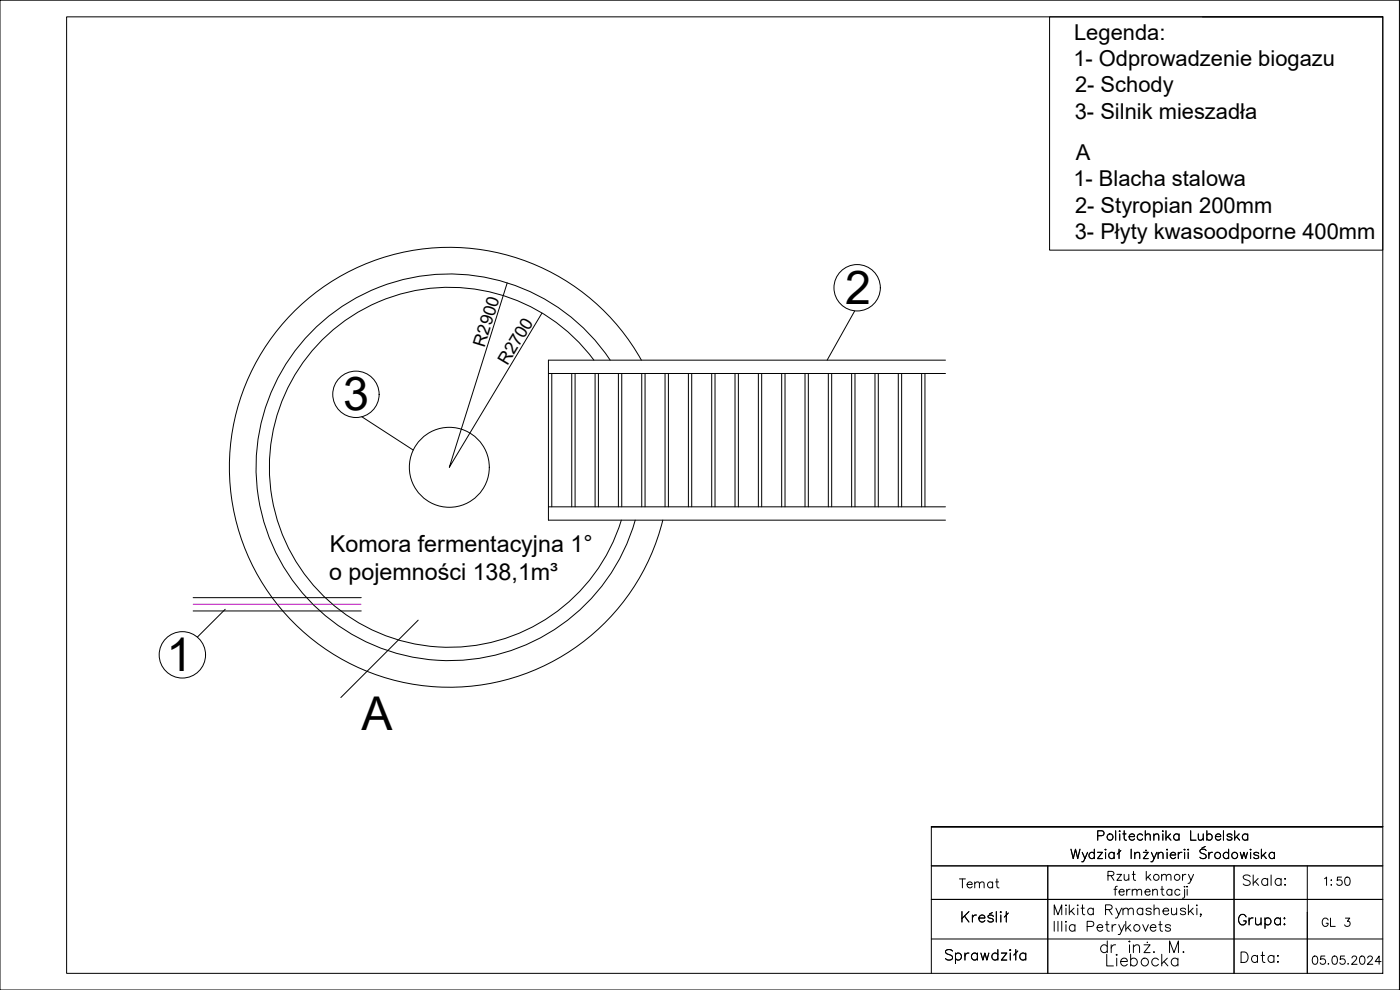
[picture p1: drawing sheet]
<svg xmlns="http://www.w3.org/2000/svg" width="420mm" height="297mm" viewBox="0 0 420 297" stroke-linecap="round" stroke-linejoin="round" font-family="sans-serif">
<!-- layer: 0 -->
<g fill="none" stroke="#000" stroke-width=".3">
<path d="M0 .1h420v296.9h-420zM20 5.1h395v286.9h-395zM315 5.1h100v70h-100zM360.9 5.1h54.1M152.2 84.9l-17.4 55.3 27.9-46.3M256.5 93.3l-8.3 14.8M164.6 112.1h119.1M165.6 112.1v40M171.6 112.1v40M172.6 112.1v40M178.2 108.1a54 54 0 0 0-83.9-3.6 54 54 0 0 0 14.2 82.8 54 54 0 0 0 78-31.2M178.6 112.1v40"/>
<path d="M179.6 112.1v40M183.1 108.1a58 58 0 0 0-90.8-7.3 58 58 0 0 0 14.1 90 58 58 0 0 0 84.2-34.7M185.6 112.1v40M186.6 112.1v40M192.5 108.1a66 66 0 0 0-104.2-14.7 66 66 0 0 0 14 104.2 66 66 0 0 0 96.6-41.5M192.6 112.1v40M193.6 112.1v40M199.6 112.1v40M200.6 112.1v40M206.6 112.1v40M207.6 112.1v40M213.6 112.1v40"/>
<path d="M214.6 112.1v40M220.6 112.1v40M221.6 112.1v40M227.6 112.1v40M228.6 112.1v40M234.6 112.1v40M235.6 112.1v40M241.6 112.1v40M242.6 112.1v40M248.6 112.1v40M249.6 112.1v40M255.6 112.1v40"/>
<path d="M256.6 112.1v40M262.6 112.1v40M263.6 112.1v40M269.6 112.1v40M270.6 112.1v40M276.6 112.1v40M277.6 112.1v40M283.7 108.1h-119.1v48h119.1M108.6 125l15.4 10M164.6 152.1h119.1M58 179.3h50.4M58 183.3h50.4"/>
<path d="M67.6 182.8l-8.4 8.4M125.5 186.1l-23.2 23.2M279.5 248.1h135.5M279.5 259.8h135.5M314.5 259.8v32.2M321.4 254.8l.7 2.8 .7-2.8 .6 2.8 .7-2.8M324.8 255.7l.8 1.9 .8-1.9M325.6 257.6l-.4 .8-.5 .2M328.4 256.1a.9 .9 0 0 0-1.3-.1 .9 .9 0 0 0 0 1.3 .9 .9 0 0 0 1.3-.1M328.4 254.8v2.8M329.4 255.7h1.5l-1.5 1.9h1.5M329.4 250.7h1.3a.74 .74 0 0 0 .6-.7 .74 .74 0 0 0-.6-.7h-1.3v2.8"/>
<path d="M331.7 254.9h.2zM331.8 255.7v1.9M334.4 256.1a.9 .9 0 0 0-1.4-.1 .9 .9 0 0 0 0 1.3 .9 .9 0 0 0 1.4-.1M334.4 255.7v1.9M334.8 249.3v2.8M335.8 254.8v2.8M335.9 249.4h.3zM336 250.2v1.9M336.4 255.2l-1.1 1.1M337 250.2h.9M337.4 249.3v2.3l.1 .4 .6 .1M338.9 251h1.6a.87 .87 0 0 0-1.2-.7 .87 .87 0 0 0-.3 1.4 .86 .86 0 0 0 1.5 0"/>
<path d="M339.5 254.8v2.8M340.6 256.3l.6-.6 .7 .2 .1 1.7M340.6 255.7v1.9M342.9 250.6a.9 .9 0 0 0-1.3-.1 .9 .9 0 0 0 0 1.3 .9 .9 0 0 0 1.3-.1M343.1 255.7h1.5l-1.5 1.9h1.5M343.7 250.7l.7-.5 .7 .1 .1 1.8M343.7 249.3v2.8M343.9 255.2h.1M345.5 255.7l.9 1.9 .8-1.9M346.3 250.7l.7-.5 .6 .1 .2 1.8M346.3 250.2v1.9M346.4 257.6l-.5 .8-.5 .2"/>
<path d="M347.6 256.3l.6-.6 .7 .2 .1 1.7M347.6 255.7v1.9M348.8 249.4h.3zM349 250.2v1.9M349.9 249.3v2.8M350.1 254.9h.3zM350.3 255.7v1.9M350.5 251l.9 1.1M351.2 256.5h1.6a.87 .87 0 0 0-1.2-.7 .87 .87 0 0 0-.3 1.4 .86 .86 0 0 0 1.5 0M351.3 250.2l-1.4 1.4M353.6 255.7v1.9M353.8 250.6a.9 .9 0 0 0-1.3-.1 .9 .9 0 0 0 0 1.3 .9 .9 0 0 0 1.3-.1"/>
<path d="M353.8 250.2v1.9M354.7 255.7a.91 .91 0 0 0-1.1 .8M355.4 254.9h.3zM355.5 255.7v1.9M356.5 254.9h.2zM356.6 255.7v1.9M357.3 249.3v2.8h1.7M359.6 250.2l.2 1.8 .6 .1 .7-.5M361.1 250.2v1.9M361.7 254l-1.1 .5M362 255.2a1.07 1.07 0 0 0-1.9 .3l.3 .4 1.1 .4a.68 .68 0 0 1 .5 .5 .68 .68 0 0 1-.3 .7 1.3 1.3 0 0 1-1.6-.3M362.2 250.6a.9 .9 0 0 1 1.3-.1 .9 .9 0 0 1 0 1.3 .9 .9 0 0 1-1.3-.1"/>
<path d="M362.2 249.3v2.8M362.8 255.7v1.9M363.9 255.7a.91 .91 0 0 0-1.1 .8M364.8 251h1.6a.87 .87 0 0 0-1.3-.7 .87 .87 0 0 0-.2 1.4 .86 .86 0 0 0 1.5 0M367.2 249.3v2.8M368.7 256.1a.9 .9 0 0 0-1.3-.1 .9 .9 0 0 0 0 1.3 .9 .9 0 0 0 1.3-.1M368.7 254.8v2.8M369.7 250.6a.86 .86 0 0 0-1.4 0l.1 .3 1.2 .4 .1 .4a.86 .86 0 0 1-1.4 0M370.4 259.8v32.2M370.5 249.3v2.8M371.1 251l.9 1.1M371.9 250.2l-1.4 1.4"/>
<path d="M372.2 255.7l.6 1.9 .5-1.9 .5 1.9 .6-1.9M374.4 250.6a.9 .9 0 0 0-1.3-.1 .9 .9 0 0 0 0 1.3 .9 .9 0 0 0 1.3-.1M374.4 250.2v1.9M375.3 254.8v.3zM375.3 255.7v1.9M377.8 256.1a.85 .85 0 0 0-1.5 0l.1 .3 1.2 .4 .2 .4a.85 .85 0 0 1-1.5 0M378.6 254.8v2.8M379.1 256.5l.9 1.1M379.9 255.7l-1.3 1.4M382.5 256.1a.9 .9 0 0 0-1.4-.1 .9 .9 0 0 0 0 1.3 .9 .9 0 0 0 1.4-.1M382.5 255.7v1.9M392.3 259.8v32.2"/>
<path d="M415 248.1h-135.5v43.9M415 248.1h-135.5h135.5M279.5 269.9h135.5M288.7 273.5v3.1M289.4 274.9l1.4 1.7M290.8 273.5l-2.1 2.1M291.8 274.5v2.1M293 274.5a1.02 1.02 0 0 0-1.2 .9M293.8 275.4h1.8a.97 .97 0 0 0-1.4-.8 .97 .97 0 0 0-.3 1.6 .95 .95 0 0 0 1.7 0M297.8 273.8l-.9 .5M298.1 275a.94 .94 0 0 0-1.6 0l.1 .3 1.4 .5 .1 .4a.95 .95 0 0 1-1.6 0M299 273.5v3.1"/>
<path d="M300.4 273.5v.3zM300.4 274.5v2.1M302 273.5v3.1M302.6 274l-1.2 1.2M316.4 274.5v-3l1.1 3 1.1-3v3M316.4 276.4v3M317.5 276.4v3M318.6 276.4v3M319.8 271.6h.3zM319.9 276.4v.3zM319.9 272.5v2M319.9 277.4v2"/>
<path d="M320.9 271.5v3M321.5 273.3l1 1.2M322.3 272.5l-1.4 1.4M322.6 277.9a.95 .95 0 0 0-1.4-.2 .95 .95 0 0 0 0 1.4 .95 .95 0 0 0 1.4-.1M322.6 277.4v2M323.4 271.5v.3zM323.4 272.5v2M324.4 272.5h1M324.9 271.5v2.4l.1 .4 .6 .2M326.3 278h1.2a.78 .78 0 0 0 .8-.8 .78 .78 0 0 0-.8-.8h-1.2v3M328.1 272.9a.94 .94 0 0 0-1.4-.1 .94 .94 0 0 0 0 1.4 .94 .94 0 0 0 1.4-.2M328.1 272.5v2"/>
<path d="M329.2 278.3h1.7a.91 .91 0 0 0-1.2-.8 .91 .91 0 0 0-.3 1.5 .9 .9 0 0 0 1.5 0M331.8 272.9l1.7-.1 .3-.5-.2-.5-.5-.3h-1.3v3M331.8 277.4h1M332.2 276.4v2.4l.1 .5 .6 .1M332.5 262.7l1.6-.1 .2-.4-.1-.5-.5-.3h-1.2v2.7M332.8 272.9l1 1.6M333.4 262.7l.9 1.4M333.8 277.4v2M334.3 266.8h.9M334.9 272.5l.8 2 .9-2M334.9 277.4a.95 .95 0 0 0-1.1 .9M335.2 262.3h1.4l-1.4 1.8h1.4"/>
<path d="M335.3 265.9l-.5 .2-.1 .3v2.2M335.7 274.5l-.4 .8-.5 .1M335.7 277.4l.9 2 .8-2M335.8 267.6h1.6a.82 .82 0 0 0-1.2-.7 .82 .82 0 0 0-.2 1.3 .8 .8 0 0 0 1.4 0M336.6 279.4l-.4 .9-.6 .1M337 273l.7-.5 .7 .1 .2 1.9M337 272.5v2M337.4 262.3l.1 1.7 .6 .1 .7-.5M337.9 276.4v3M338.1 266.8v1.8M338.4 278.3l1 1.1M338.6 273l.7-.5 .7 .1 .1 1.9"/>
<path d="M338.8 262.3v1.8M339.2 266.8a.86 .86 0 0 0-1.1 .8M339.3 277.4l-1.4 1.4M339.8 267.3l.6-.5 .7 .2 .1 1.6M339.8 262.3h.9M339.8 266.8v1.8M340.2 261.4v2.2l.1 .4 .5 .1M341.2 267.3l.6-.5 .7 .2 .1 1.6M343 272.9a.95 .95 0 0 0-1.4-.1 .95 .95 0 0 0 0 1.4 .95 .95 0 0 0 1.4-.2M343 277.4l.8 2 .8-2M343 272.5v2M343.6 267.6h1.6a.82 .82 0 0 0-1.2-.7 .82 .82 0 0 0-.2 1.3 .81 .81 0 0 0 1.4 0"/>
<path d="M344 261.4v2.7M344.5 263.1l.9 1M345.2 278.3h1.7a.91 .91 0 0 0-1.3-.8 .91 .91 0 0 0-.2 1.5 .9 .9 0 0 0 1.5 0M345.3 262.3l-1.3 1.3M345.5 272.9a.9 .9 0 0 0-1.6 0l.5 .4 1 .3 .1 .4a.9 .9 0 0 1-1.6 0M345.9 267.3l.7-.5 .6 .2 .1 1.6M345.9 266.8v1.8M346.3 273l.7-.5 .8 .1 .1 1.9M346.3 271.5v3M347.8 277.4h.9M348.2 276.4v2.4l.1 .5 .6 .1M348.4 266.8h.8"/>
<path d="M348.6 262.9l.6-.6 .7 .2 .1 1.6M348.6 262.3v1.8M348.7 265.9v2.2l.2 .4 .5 .1M349 273.3h1.7a.91 .91 0 0 0-1.3-.7 .91 .91 0 0 0-.2 1.4 .9 .9 0 0 0 1.5 0M350 262.9l.7-.6 .6 .2 .1 1.6M351.3 277.9a.89 .89 0 0 0-1.6 0l.2 .2 1.2 .5 .2 .4a.89 .89 0 0 1-1.6 0M351.6 272.5l.1 1.8 .7 .2 .7-.6M351.7 267.2a.86 .86 0 0 0-1.3-.1 .86 .86 0 0 0 0 1.2 .86 .86 0 0 0 1.3-.1M351.7 266.8v1.8M353.1 272.5v2M354.1 267.2a.86 .86 0 0 0-1.3-.1 .86 .86 0 0 0 0 1.2 .86 .86 0 0 0 1.3-.1M354.9 262.3v1.8"/>
<path d="M355.5 265.9v.3zM355.5 266.8v2.2l-.1 .4-.5 .1M355.8 272.9a.9 .9 0 0 0-1.5 0l.4 .4 1 .3 .1 .4a.9 .9 0 0 1-1.5 0M355.9 262.3a.86 .86 0 0 0-1 .8M356.2 266.1h.2zM356.3 266.8v1.8M356.7 271.5v3M356.7 262.3l.7 1.8 .8-1.8M357.2 273.3l1 1.2M357.4 264.1l-.5 .9h-.4M358.1 272.5l-1.4 1.4M359.1 271.6h.2z"/>
<path d="M359.2 272.5v2M360.5 274.3h-.3h.3l-.3 .7M374 275.1a1.15 1.15 0 0 0-1.4-.7 1.15 1.15 0 0 0-.9 1.2 1.38 1.38 0 0 0 .3 1.5 1.38 1.38 0 0 0 1.5 .3l.5-.6v-.5h-.8M374.9 275.4v2.1M376.1 275.4a1.02 1.02 0 0 0-1.2 .9M376.8 275.4l.2 2 .7 .1 .7-.6M378.4 275.4v2.1M379.6 275.9a1 1 0 0 1 1.5-.2 1 1 0 0 1 0 1.5 1 1 0 0 1-1.5-.1M379.6 275.4v3.1M384.3 275.9a1 1 0 0 0-1.5-.2 1 1 0 0 0 0 1.5 1 1 0 0 0 1.5-.1M384.3 275.4v2.1M385.3 275.6h.3l-.1 .1z"/>
<path d="M385.3 277.4h.3zM279.5 281.7h135.5M285.9 285.4a1.19 1.19 0 0 0-1.2-.5 1.19 1.19 0 0 0-.9 .8l.3 .4 1.2 .5a.76 .76 0 0 1 .5 .5 .76 .76 0 0 1-.2 .8 1.44 1.44 0 0 1-1.8-.3M286.8 286.4a1 1 0 0 1 1.4-.1 1 1 0 0 1 0 1.4 1 1 0 0 1-1.4-.1M286.8 286v3.1M289.6 286v2.1M290.8 286a1 1 0 0 0-1.2 .9M293.3 286.4a1 1 0 0 0-1.4-.1 1 1 0 0 0 0 1.4 1 1 0 0 0 1.4-.1M293.3 286v2.1M294.4 286l.6 2.1 .6-2.1 .6 2.1 .6-2.1M299.5 286.4a1 1 0 0 0-1.5-.1 1 1 0 0 0 0 1.4 1 1 0 0 0 1.5-.1M299.5 284.9v3.2"/>
<path d="M300.5 286h1.7l-1.7 2.1h1.7M303.2 284.9v.3zM303.2 286v2.1M304.8 284.9v3.2M305.4 285.4l-1.2 1.2M307.8 286.4a1 1 0 0 0-1.4-.1 1 1 0 0 0 0 1.4 1 1 0 0 0 1.4-.1M307.8 286v2.1M332.1 286.3v3.5h2M332.3 284a1.12 1.12 0 0 0-1.6-.2 1.12 1.12 0 0 0 0 1.7 1.12 1.12 0 0 0 1.6-.2M332.3 282.3v3.5M333.5 283.5v2.3M334.8 283.5a1.13 1.13 0 0 0-1.3 1"/>
<path d="M335.1 286.3l.2 .2-.2 .1-.1-.1zM335.1 287.5v2.3M336.3 288.5h2a1.08 1.08 0 0 0-1.5-.9 1.08 1.08 0 0 0-.3 1.7 1.06 1.06 0 0 0 1.8 0M339 282.3l.2 .2-.2 .1-.2-.1zM339 283.5v2.3M339.3 288a1.12 1.12 0 0 1 1.7-.2 1.12 1.12 0 0 1 0 1.7 1.12 1.12 0 0 1-1.7-.2M339.3 286.3v3.5M340.1 284.1l.9-.6 .8 .2 .2 2.1M340.1 283.5v2.3M343.3 283.5h1.9l-1.9 2.3h1.9M344.2 282.7h.2zM346.3 285.5l-.1 .2 .1 .1 .2-.1"/>
<path d="M347.7 288a1.12 1.12 0 0 0-1.7-.2 1.12 1.12 0 0 0 0 1.7 1.12 1.12 0 0 0 1.7-.2M348.7 286.3v3.5M349.3 288.5l1.2 1.3M350.3 287.5l-1.6 1.7M351 285.8v-3.5l1.3 3.5 1.4-3.5v3.5M353.5 288a1.12 1.12 0 0 0-1.6-.2 1.12 1.12 0 0 0 0 1.7 1.12 1.12 0 0 0 1.6-.2M353.5 287.5v2.3M355.2 285.5l-.2 .2 .2 .1 .1-.1M394.2 287a.79 .79 0 0 1 1.2 .3 1.25 1.25 0 0 1-.9 2 1.58 1.58 0 0 1-.3-2.3zM397.6 286.8h-1.2l-.1 1.1a.88 .88 0 0 1 1.3 0 .88 .88 0 0 1-.1 1.3 .88 .88 0 0 1-1.3-.3M398.7 289.1v.2l.1-.1M400.1 287a.8 .8 0 0 1 1.2 .3 1.25 1.25 0 0 1-.9 2 1.59 1.59 0 0 1-.3-2.3z"/>
<path d="M403.5 286.8h-1.2l-.1 1.1a.88 .88 0 0 1 1.3 0 .88 .88 0 0 1-.1 1.3 .88 .88 0 0 1-1.3-.3M404.6 289.1v.2l.1-.1M405.8 287.4l.4-.6h.5l.5 .5-.4 .8-1.2 1.2h1.7M408.3 287a.78 .78 0 0 1 1.2 .3 1.16 1.16 0 0 1 .1 1.4 1.16 1.16 0 0 1-1.3 .5 1.88 1.88 0 0 1 0-2.2zM410.5 287.4l.4-.6h.5l.5 .5-.4 .8-1.2 1.2h1.7M414.5 288.5h-1.8l1.2-1.7v2.5"/>
<circle cx="257.2" cy="86.3" r="7"/>
<circle cx="106.8" cy="118.3" r="7"/>
<circle cx="134.8" cy="140.2" r="12"/>
<circle cx="54.7" cy="196.5" r="7"/>
<circle cx="333.1" cy="251.1" r=".93"/>
<circle cx="365.4" cy="256.6" r=".93"/>
<circle cx="370.5" cy="256.6" r=".93"/>
<circle cx="341.2" cy="278.4" r=".98"/>
<circle cx="347" cy="263.2" r=".89"/>
<circle cx="353.3" cy="263.2" r=".89"/>
<circle cx="343.6" cy="288.6" r="1.16"/>
</g>
<!-- layer: Warstwa1 -->
<path d="M58 181.3h50.4" fill="none" stroke="#f0f" stroke-width=".3"/>
<g font-size="14">
<text x="253.6" y="91.1">2</text>
<text x="103" y="123">3</text>
<text x="50" y="201.2">1</text>
<text x="108.5" y="219">A</text>
</g>
<g font-size="7">
<text x="99" y="165.7">Komora fermentacyjna 1°</text>
<text x="98.8" y="174.1">o pojemności 138,1m³</text>
</g>
<g font-size="6.6">
<text x="322.4" y="11.9">Legenda:</text>
<text x="322.1" y="19.8">1- Odprowadzenie biogazu</text>
<text x="322.7" y="27.7">2- Schody</text>
<text x="322.6" y="35.7">3- Silnik mieszadła</text>
<text x="322.8" y="48.1">A</text>
<text x="322.1" y="56">1- Blacha stalowa</text>
<text x="322.7" y="63.9">2- Styropian 200mm</text>
<text x="322.6" y="71.7">3- Płyty kwasoodporne 400mm</text>
<text x="371.8" y="267.1">Skala:</text>
<text x="371.1" y="290">Data:</text>
</g>
<g font-size="6.2">
<text x="286.8" y="267.8">Temat</text>
<text x="396.2" y="267.1">1:50</text>
</g>
<text font-size="5.7" x="395.5" y="279">GL 33</text>
<g font-size="5.2">
<text x="145.4" y="104.3" transform="rotate(-73 145.4 104.3)">R2900</text>
<text x="152.3" y="109.9" transform="rotate(-59 152.3 109.9)">R2700</text>
</g>
</svg>
